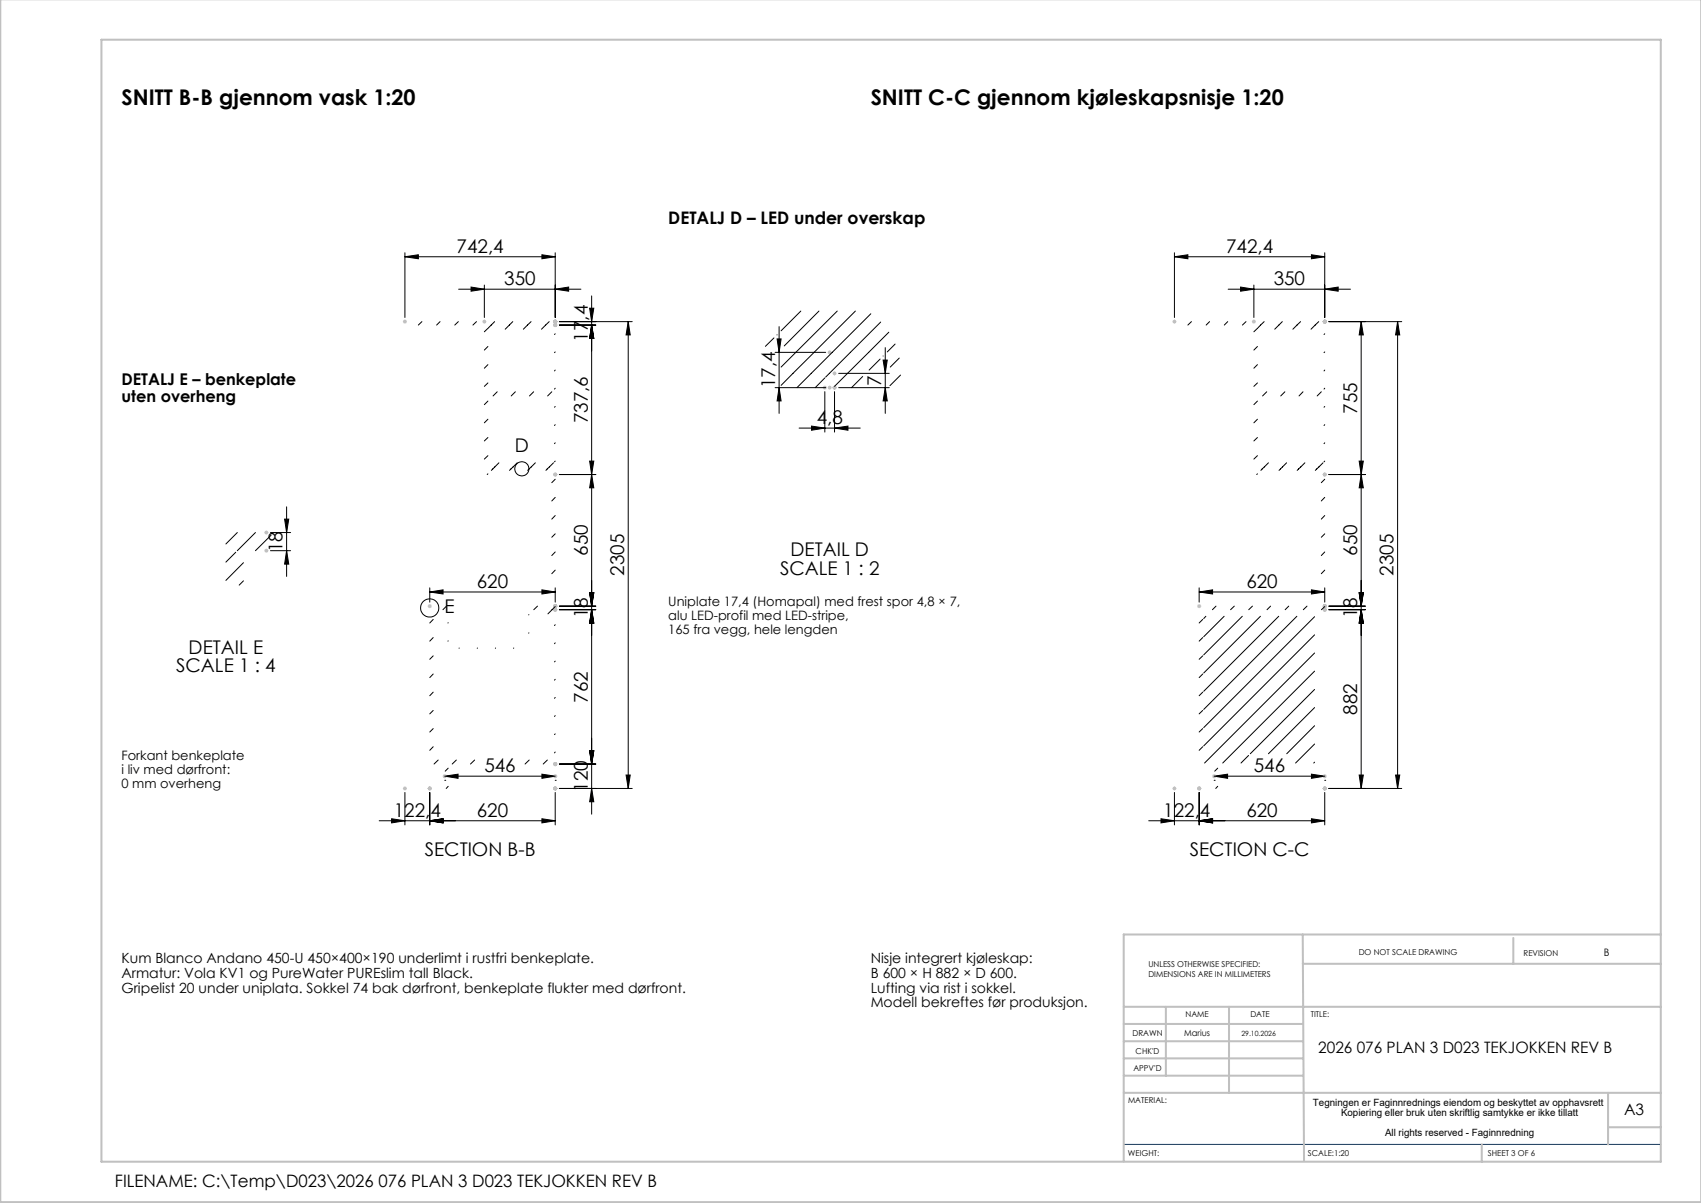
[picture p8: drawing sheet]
<svg xmlns="http://www.w3.org/2000/svg" width="420mm" height="297mm" viewBox="0 0 420 297" stroke-linecap="round" stroke-linejoin="round" font-family="sans-serif">
<g fill="none" stroke="#000" stroke-width=".25">
<path d="M100 63.4l3.3-.5v1zM100 62.4v16M100 63.4h37.1M104.2 79.4l-.9 .9M108.7 79.4l-.9 .9M113.2 79.4l-.9 .9M113.2 71.4h30.2M116.3 70.9l3.3 .5-3.3 .5zM117.7 79.4l-.9 .9M119.6 70.4v8M122.1 79.4l-1.5 1.6M126.6 79.4l-1.9 1.9"/>
<path d="M131.1 79.4l-1.9 1.9M133.8 62.9l3.3 .5-3.3 .5zM135.6 79.4l-1.9 1.9M137.1 71.4l3.3-.5v1zM137.1 62.4v16M138.1 79.4h18M145.6 76.1h1l-.5 3.3zM146.1 73.1v127.9M155.1 79.4v115.3M155.1 79.4l.5 3.3h-1zM197.7 76.8l-4.8 4.9M202.2 76.8l-8.6 8.6"/>
<path d="M206.7 76.8l-13.8 13.8M211.2 76.8l-18.3 18.3M215 77.5l-18.2 18.2M217.5 79.5l-13.6 13.6M290 63.4l3.3-.5v1zM290 63.4h37.1M290 62.4v16M294.2 79.4l-.9 .9M298.7 79.4l-.9 .9M303.1 79.4l-.8 .9M303.2 71.4h30.2M306.3 70.9l3.3 .5-3.3 .5z"/>
<path d="M307.7 79.4l-.9 .9M309.6 70.4v8M312.1 79.4l-1.5 1.6M316.6 79.4l-1.9 1.9M321.1 79.4l-1.9 1.9M323.8 62.9l3.3 .5-3.3 .5zM325.6 79.4l-1.9 1.9M327.1 71.4l3.3-.5v1zM327.1 62.4v16M328.1 79.4h18M336.1 79.4l.5 3.3h-1zM336.1 79.4v115.3"/>
<path d="M345.1 79.4l.5 3.3h-1zM345.1 79.4v115.3M120.5 85.5l-.9 .9M120.5 90l-.9 .9M120.5 99l-.9 .9M120.5 81.1l-.9 .8M120.5 94.5l-.9 .9M122.8 96.7l-1.1 1.1M127.2 96.7l-1 1.1M131.8 96.7l-1.1 1.1M136.2 96.7l-1 1.1M137.1 82.4l-.2 .2"/>
<path d="M137.1 86.9l-.2 .2M137.1 91.4l-.2 .2M137.1 95.8l-.2 .3M138.1 80.3h9M146.1 80.3l.5 3.3h-1zM191.1 83.4l-2.1 2.1M191.4 95.7h12.5M191.4 87h12.5M191.9 82.7h-.1M191.9 83.7h1l-.5 3.3zM192.4 80.6v21.5M192.4 95.7l.5 3.3h-1z"/>
<path d="M203.7 93.3l-2.4 2.4M203.7 96.7v10M206.1 96.7v10M207.1 95.7h12.5M207.1 92.2h12.5M213 93l-2.7 2.7M217.3 88.6l-2.7 2.8M218.1 87.9h.1M218.1 88.9h1l-.5 3.3zM218.6 95.7l.5 3.3h-1zM218.6 85.8v16.3M219.5 82l-13.4 13.4"/>
<path d="M221 84.9l-1.9 2M222 88.4l-2.2 2.2M222.4 92.6l-2.7 2.6M310.5 85.5l-.9 .9M310.5 90l-.9 .9M310.5 99l-.9 .9M310.5 81.1l-.9 .8M310.5 94.5l-.9 .9M312.8 96.7l-1.1 1.1M317.3 96.7l-1.1 1.1M321.7 96.7l-1 1.1M326.2 96.7l-1 1.1"/>
<path d="M327.1 82.4l-.2 .2M327.1 86.9l-.2 .2M327.1 91.4l-.2 .2M327.1 95.8l-.2 .3M120.5 103.5l-.9 .9M120.5 117l-.2 .2M120.5 108l-.9 .9M120.5 112.5l-.9 .8M123.2 114.3l-1.9 1.8M127.7 114.3l-1.9 1.8M132.2 114.3l-1.9 1.8M136.7 114.3l-1.9 1.8"/>
<path d="M137.1 100.4l-.2 .1M137.1 104.8l-.2 .3M137.1 109.3l-.2 .2M137.1 113.8l-.2 .2M137.1 118.3l-.9 .9M138.1 117.2h9M145.6 113.8h1l-.5 3.4zM146.1 117.2l.5 3.2h-1zM197.3 105.7h15.1M200.4 105.2l3.3 .5-3.3 .5zM206.1 105.7l3.3-.5v1zM310.5 103.5l-.9 .9"/>
<path d="M310.5 117l-.2 .2M310.5 108l-.9 .9M310.5 112.5l-.9 .8M313.2 114.3l-1.9 1.8M317.7 114.3l-1.9 1.8M322.2 114.3l-1.9 1.8M326.7 114.3l-1.9 1.8M327.1 100.4l-.2 .1M327.1 104.8l-.2 .3M327.1 109.3l-.2 .2M327.1 113.8l-.2 .2M327.1 118.3l-.9 .9"/>
<path d="M328.1 117.2h9M335.6 113.8h1l-.5 3.4zM336.1 117.2l.5 3.2h-1zM58.2 136.3l-2.4 2.5M58.6 131.5l-2.8 2.8M60.1 138.9l-4.3 4.4M63.1 131.5l-4.5 4.5M66.8 136h5M66.8 131.5h5M66.9 132.1l-3.8 3.9M70.3 128.2h1l-.5 3.3zM70.8 125.1v17.2"/>
<path d="M70.8 136l.5 3.3h-1zM137.1 131.8l-.9 .8M137.1 122.8l-.9 .9M137.1 127.3l-.9 .9M137.1 136.3l-.9 .9M327.1 131.8l-.9 .8M327.1 122.8l-.9 .9M327.1 127.3l-.9 .9M327.1 136.3l-.9 .9M60.1 143.4l-1 1.1M106.1 146.2l3.3-.6v1zM106.1 145.1v3.6"/>
<path d="M106.1 146.2h31M107 152.9l-.9 .9M107 157.4l-.9 .9M110.2 149.6l-.8 .9M110.7 158.2l-.1 .1M110.7 153.7l-.1 .1M113.4 160l-.1 .1M117.9 160l-.1 .1M122.4 160l-.1 .1M126.9 160l-.1 .1M130.6 156.2l-.1 .1M130.6 151.8h-.1"/>
<path d="M132.7 149.6l-.9 .9M133.8 145.6l3.3 .6-3.3 .4zM137.1 149.8l-1.8 1.7M137.1 154.2l-.2 .2M137.1 158.7l-.2 .2M137.1 140.8l-.9 .8M137.1 145.1v3.6M138.1 150.5h9M138.1 149.6h9M145.6 146.3h1l-.5 3.3zM146.1 150.5l.5 3.3h-1zM296.1 146.2l3.3-.6v1z"/>
<path d="M296.1 146.2h31M296.1 145.1v3.6M297 152.9l-.9 .9M297 157.4l-.9 .9M297.7 152.1l-.5 .6M300.2 149.6l-.8 .9M302.3 152.1l-5.1 5.1M304.8 149.6l-1 .9M306.7 152.1l-9.5 9.6M309.2 149.6l-.9 .9M311.2 152.1l-14 14.1M313.7 149.6l-.9 .9"/>
<path d="M315.7 152.1l-18.5 18.6M318.2 149.6l-.9 .9M320.2 152.1l-23 23.1M322.7 149.6l-.9 .9M323.8 145.6l3.3 .6-3.3 .4zM324.6 156.7l-27.4 27.4M324.6 152.3l-27.4 27.3M327.1 149.8l-.8 .7M327.1 140.8l-.9 .8M327.1 145.1v3.6M328.1 150.5h9M328.1 149.6h9"/>
<path d="M335.6 146.3h1l-.5 3.3zM336.1 150.5l.5 3.3h-1zM107 179.9l-.9 .8M107 175.4l-.9 .8M107 161.9l-.9 .9M107 166.4l-.9 .9M107 170.9l-.9 .9M137.1 163.2l-.2 .2M137.1 167.7l-.2 .2M137.1 172.2l-.2 .2M137.1 176.7l-.2 .2M297 166.4l-.9 .9"/>
<path d="M297 170.9l-.9 .9M297 161.9l-.9 .9M297 175.4l-.9 .8M297 179.9l-.9 .8M324.6 165.7l-22.7 22.7M324.6 161.2l-27.2 27.2M324.6 170.2l-15.9 15.9M324.6 174.7l-11.4 11.4M324.6 179.2l-6.9 6.9M100 195.6v8.1M106.1 195.6v8.1M107 184.4l-.9 .8"/>
<path d="M108.2 187.6l-1 1M109.8 191.6l3.3-.5v1.1zM109.8 192.6h.1M109.8 191.6h27.3M110.7 189.6l-.8 .8M110.7 194.1l-.5 .6M112.7 187.6l-1 1M117.2 187.6l-1 1M130.7 187.6l-1.1 1M133.8 191.1l3.3 .5-3.3 .6zM135.1 187.6l-1 1M137.1 181.2l-.2 .2"/>
<path d="M137.1 185.7l-.2 .2M137.1 192.6h.1M137.1 195.6v8.1M138.1 194.7h18M138.1 188.6h9M145.6 185.3h1l-.5 3.3zM146.1 194.7l.5 3.2h-1zM154.6 191.3h1l-.5 3.4zM290 195.6v8.1M296.1 195.6v8.1M297 184.4l-.9 .8M299.8 191.6l3.3-.5v1.1z"/>
<path d="M299.8 192.6h.1M299.8 191.6h27.3M300.7 189.6l-.8 .8M300.7 194.1l-.5 .6M308.3 186.5l-1.9 1.9M323.8 191.1l3.3 .5-3.3 .6zM324.6 183.7l-4.7 4.7M324.6 188.2l-.2 .2M327.1 192.6h.1M327.1 195.6v8.1M328.1 194.7h18M335.6 191.3h1l-.5 3.4z"/>
<path d="M344.6 191.3h1l-.5 3.4zM93.6 202.6h43.5M96.7 202.1l3.3 .5-3.3 .6zM106.1 202.6l3.3-.5v1.1zM133.8 202.1l3.3 .5-3.3 .6zM283.6 202.6h43.5M286.7 202.1l3.3 .5-3.3 .6zM296.1 202.6l3.3-.5v1.1zM323.8 202.1l3.3 .5-3.3 .6z"/>
<circle cx="128.9" cy="115.7" r="1.76"/>
<circle cx="106.1" cy="150.1" r="2.25"/>
</g>
<g fill="none" stroke="#c0c0c0" stroke-width=".25">
<path d="M99.5 79.4h1M99.6 79.1l.7 .7M100 78.9v1M100.3 79.1l-.7 .7M119.1 79.4h1M119.2 79.1l.7 .7M119.6 78.9v1M119.9 79.1l-.7 .7M136.6 79.4h1M136.7 79.9l.7 .7M136.7 79.1l.7 .7M137.1 78.9v1.8"/>
<path d="M137.4 79.9l-.7 .7M137.4 79.1l-.7 .7M289.5 79.4h1M289.6 79.1l.7 .7M290 78.9v1M290.3 79.1l-.7 .7M309.1 79.4h1M309.2 79.1l.8 .7M309.6 78.9v1M310 79.1l-.8 .7M326.6 79.4h1M326.7 79.1l.7 .7"/>
<path d="M327.1 78.9v1M327.4 79.1l-.7 .7M136.6 80.3h1M203.2 95.7h1M203.3 95.4l.7 .7M203.7 95.2v1M204 95.4l-.7 .7M204.4 95.7h1M204.4 87h1M204.5 95.4l.7 .7M204.5 86.6l.7 .7M204.9 86.5v1"/>
<path d="M204.9 95.2v1M205.2 95.4l-.7 .7M205.2 86.6l-.7 .7M205.6 95.7h1M205.6 92.2h1M205.7 95.4l.7 .7M205.7 91.8l.7 .7M206.1 91.7v1M206.1 95.2v1M206.4 95.4l-.7 .7M206.4 91.8l-.7 .7M136.6 117.2h1"/>
<path d="M136.7 116.8l.7 .7M137.1 116.7v.9M137.4 116.8l-.7 .7M326.6 117.2h1M326.7 116.8l.7 .7M327.1 116.7v.9M327.4 116.8l-.7 .7M65.3 136h1M65.3 131.5h1M65.4 135.6l.7 .7M65.4 131.1l.7 .7M65.8 131v1"/>
<path d="M65.8 135.5v1M66.1 135.6l-.7 .7M66.1 131.1l-.7 .7M105.6 149.6h1M105.8 149.3l.7 .7M106.1 149.2v.9M106.5 149.3l-.7 .7M136.6 150.5h1M136.6 149.6h1M136.7 150.2l.7 .7M136.7 149.3l.7 .7M137.1 149.2v1.9"/>
<path d="M137.4 150.2l-.7 .7M137.4 149.3l-.7 .7M295.6 149.6h1M295.7 149.3l.7 .7M296.1 149.2v.9M296.4 149.3l-.7 .7M326.6 150.5h1M326.6 149.6h1M326.7 150.2l.7 .7M326.7 149.3l.7 .7M327.1 149.2v1.9M327.4 150.2l-.7 .7"/>
<path d="M327.4 149.3l-.7 .7M99.5 194.7h1M99.6 194.3l.7 .7M100 194.1v1.1M100.3 194.3l-.7 .7M105.6 194.7h1M105.8 194.3l.7 .7M106.1 194.1v1.1M106.5 194.3l-.7 .7M109.3 191.6h1M109.4 191.3l.8 .7M109.8 191.1v1.1"/>
<path d="M110.2 191.3l-.8 .7M136.6 194.7h1M136.6 188.6h1M136.6 191.6h1M136.7 194.3l.7 .7M136.7 188.3l.7 .7M136.7 191.3l.7 .7M137.1 188.1v1.1M137.1 191.1v1.1M137.1 194.1v1.1M137.4 194.3l-.7 .7M137.4 188.3l-.7 .7"/>
<path d="M137.4 191.3l-.7 .7M289.5 194.7h1M289.6 194.3l.7 .7M290 194.1v1.1M290.3 194.3l-.7 .7M295.6 194.7h1M295.7 194.3l.7 .7M296.1 194.1v1.1M296.4 194.3l-.7 .7M299.3 191.6h1M299.4 191.3l.7 .7M299.8 191.1v1.1"/>
<path d="M300.1 191.3l-.7 .7M326.6 194.7h1M326.6 191.6h1M326.7 194.3l.7 .7M326.7 191.3l.7 .7M327.1 191.1v1.1M327.1 194.1v1.1M327.4 194.3l-.7 .7M327.4 191.3l-.7 .7"/>
</g>
<path d="M277.5 282.5h132.6" fill="none" stroke="#004080" stroke-width=".25"/>
<g fill="none" stroke="#c0c0c0" stroke-width=".5">
<path d="M.1 -.1v296.9h419.9M25 9.8h385.1v277h-385.1zM321.7 230.7l.3 55.8M321.7 237.9h88.4M373.7 231.6v6.3M410.1 230.7h-132.6v56M277.5 248.6h132.6M277.5 257.1h44.2M277.5 252.8h44.2M287.9 248.6v17M303.5 248.6v21.2M277.5 265.6h44.2"/>
<path d="M277.5 261.3h44.2M277.5 269.8h132.6M397.1 269.8v12.7M397.1 278.3h13M365.9 282.5v4.3"/>
</g>
<g fill="#000">
<path d="M146.1 194.7l.5 3.2h-1zM145.6 185.3h1l-.5 3.3zM145.6 185.3h1l-.5 3.3zM146.1 150.5l.5 3.3h-1zM146.1 150.5l.5 3.3h-1zM145.6 146.3h1l-.5 3.3zM145.6 146.3h1l-.5 3.3zM146.1 117.2l.5 3.2h-1zM145.6 113.8h1l-.5 3.4zM146.1 80.3l.5 3.3h-1zM146.1 80.3l.5 3.3h-1zM145.6 76.1h1l-.5 3.3zM154.6 191.3h1l-.5 3.4zM155.1 79.4l.5 3.3h-1zM335.6 191.3h1l-.5 3.4zM336.1 150.5l.5 3.3h-1zM336.1 150.5l.5 3.3h-1zM335.6 146.3h1l-.5 3.3zM335.6 146.3h1l-.5 3.3zM336.1 117.2l.5 3.2h-1zM335.6 113.8h1l-.5 3.4zM336.1 79.4l.5 3.3h-1zM344.6 191.3h1l-.5 3.4zM345.1 79.4l.5 3.3h-1zM218.6 95.7l.5 3.3h-1zM218.1 88.9h1l-.5 3.3zM192.4 95.7l.5 3.3h-1zM191.9 83.7h1l-.5 3.3zM70.8 136l.5 3.3h-1zM70.3 128.2h1l-.5 3.3z"/>
<path d="M133.8 202.1l3.3 .5-3.3 .6zM106.1 202.6l3.3-.5v1.1zM106.1 202.6l3.3-.5v1.1zM96.7 202.1l3.3 .5-3.3 .6zM133.8 191.1l3.3 .5-3.3 .6zM109.8 191.6l3.3-.5v1.1zM133.8 145.6l3.3 .6-3.3 .4zM106.1 146.2l3.3-.6v1zM133.8 62.9l3.3 .5-3.3 .5zM100 63.4l3.3-.5v1zM137.1 71.4l3.3-.5v1zM116.3 70.9l3.3 .5-3.3 .5zM323.8 202.1l3.3 .5-3.3 .6zM296.1 202.6l3.3-.5v1.1zM296.1 202.6l3.3-.5v1.1zM286.7 202.1l3.3 .5-3.3 .6zM323.8 191.1l3.3 .5-3.3 .6zM299.8 191.6l3.3-.5v1.1zM323.8 145.6l3.3 .6-3.3 .4zM296.1 146.2l3.3-.6v1zM323.8 62.9l3.3 .5-3.3 .5zM290 63.4l3.3-.5v1zM327.1 71.4l3.3-.5v1zM306.3 70.9l3.3 .5-3.3 .5zM206.1 105.7l3.3-.5v1zM200.4 105.2l3.3 .5-3.3 .5z"/>
</g>
<g font-size="5.3">
<text x="30" y="26">SNITT B-B gjennom vask 1:20</text>
<text x="215" y="26">SNITT C-C gjennom kjøleskapsnisje 1:20</text>
</g>
<g font-size="4.7">
<text x="112.7" y="62.4">742,4</text>
<text x="302.7" y="62.4">742,4</text>
<text x="124.5" y="70.4">350</text>
<text x="314.5" y="70.4">350</text>
<text x="145.1" y="84.3" transform="rotate(-90 145.1 84.3)">17,4</text>
<text x="191.4" y="95.9" transform="rotate(-90 191.4 95.9)">17,4</text>
<text x="217.6" y="95.2" transform="rotate(-90 217.6 95.2)">7</text>
<text x="145.1" y="104.5" transform="rotate(-90 145.1 104.5)">737,6</text>
<text x="201.7" y="104.7">4,8</text>
<text x="335.1" y="102.1" transform="rotate(-90 335.1 102.1)">755</text>
<text x="127.1" y="111.7">D</text>
<text x="69.8" y="136.3" transform="rotate(-90 69.8 136.3)">18</text>
<text x="145.1" y="137.3" transform="rotate(-90 145.1 137.3)">650</text>
<text x="195.2" y="137.4">DETAIL D</text>
<text x="335.1" y="137.3" transform="rotate(-90 335.1 137.3)">650</text>
<text x="154.1" y="142.2" transform="rotate(-90 154.1 142.2)">2305</text>
<text x="192.6" y="141.9">SCALE 1 : 2</text>
<text x="344.1" y="142.2" transform="rotate(-90 344.1 142.2)">2305</text>
<text x="117.7" y="145.1">620</text>
<text x="307.7" y="145.1">620</text>
<text x="109.7" y="151.4">E</text>
<text x="145.1" y="152.7" transform="rotate(-90 145.1 152.7)">18</text>
<text x="335.1" y="152.7" transform="rotate(-90 335.1 152.7)">18</text>
<text x="46.6" y="161.4">DETAIL E</text>
<text x="43.5" y="166">SCALE 1 : 4</text>
<text x="145.1" y="173.5" transform="rotate(-90 145.1 173.5)">762</text>
<text x="335.1" y="176.5" transform="rotate(-90 335.1 176.5)">882</text>
<text x="119.6" y="190.6">546</text>
<text x="309.6" y="190.6">546</text>
<text x="145.1" y="195.5" transform="rotate(-90 145.1 195.5)">120</text>
<text x="97.2" y="201.6">122,4</text>
<text x="117.7" y="201.6">620</text>
<text x="287.2" y="201.6">122,4</text>
<text x="307.7" y="201.6">620</text>
<text x="104.9" y="211.4">SECTION B-B</text>
<text x="293.8" y="211.4">SECTION C-C</text>
</g>
<text font-size="4.3" x="165" y="55.3">DETALJ D – LED under overskap</text>
<text font-size="4.2" x="28.4" y="293.1">FILENAME: C:\Temp\D023\2026 076 PLAN 3 D023 TEKJOKKEN REV B</text>
<g font-size="4">
<text x="30" y="95.1">DETALJ E – benkeplate</text>
<text x="30" y="99.1">uten overheng</text>
</g>
<g font-size="3.9">
<text x="325.5" y="259.9">2026 076 PLAN 3 D023 TEKJOKKEN REV B</text>
<text x="401" y="275.4">A3</text>
</g>
<g font-size="3.5">
<text x="30" y="237.8">Kum Blanco Andano 450-U 450×400×190 underlimt i rustfri benkeplate.</text>
<text x="215" y="237.8">Nisje integrert kjøleskap:</text>
<text x="30" y="241.4">Armatur: Vola KV1 og PureWater PUREslim tall Black.</text>
<text x="30" y="245">Gripelist 20 under uniplata. Sokkel 74 bak dørfront, benkeplate flukter med dørfront.</text>
<text x="215" y="241.4">B 600 × H 882 × D 600.</text>
<text x="215" y="245">Lufting via rist i sokkel.</text>
<text x="215" y="248.6">Modell bekreftes før produksjon.</text>
</g>
<g font-size="3.2">
<text x="165" y="149.7">Uniplate 17,4 (Homapal) med frest spor 4,8 × 7,</text>
<text x="165" y="153.1">alu LED-profil med LED-stripe,</text>
<text x="165" y="156.5">165 fra vegg, hele lengden</text>
<text x="30" y="187.7">Forkant benkeplate</text>
<text x="30" y="191.1">i liv med dørfront:</text>
<text x="30" y="194.5">0 mm overheng</text>
</g>
<g font-size="2.5">
<text x="396" y="235.9">B</text>
<text x="324.2" y="273">Tegningen er Faginnrednings eiendom og beskyttet av opphavsrett</text>
<text x="331.1" y="275.4">Kopiering eller bruk uten skriftlig samtykke er ikke tillatt</text>
<text x="342" y="280.4">All rights reserved - Faginnredning</text>
</g>
<text font-size="2.1" x="292.4" y="255.9">Marius</text>
<g font-size="2">
<text x="283.6" y="238.6">UNLESS OTHERWISE SPECIFIED:</text>
<text x="335.5" y="235.8">DO NOT SCALE DRAWING</text>
<text x="376.2" y="236">REVISION</text>
<text x="283.6" y="241.1">DIMENSIONS ARE IN MILLIMETERS</text>
<text x="292.7" y="251.1">NAME</text>
<text x="308.7" y="251.1">DATE</text>
<text x="323.7" y="251.1">TITLE:</text>
<text x="279.6" y="255.9">DRAWN</text>
<text x="280.4" y="260.1">CHK'D</text>
<text x="279.9" y="264.4">APPV'D</text>
<text x="278.5" y="272.3">MATERIAL:</text>
<text x="278.5" y="285.3">WEIGHT:</text>
<text x="323" y="285.4">SCALE:1:20</text>
<text x="367.4" y="285.4">SHEET 3 OF 6</text>
</g>
<text font-size="1.8" x="306.5" y="255.9">29.10.2026</text>
</svg>
